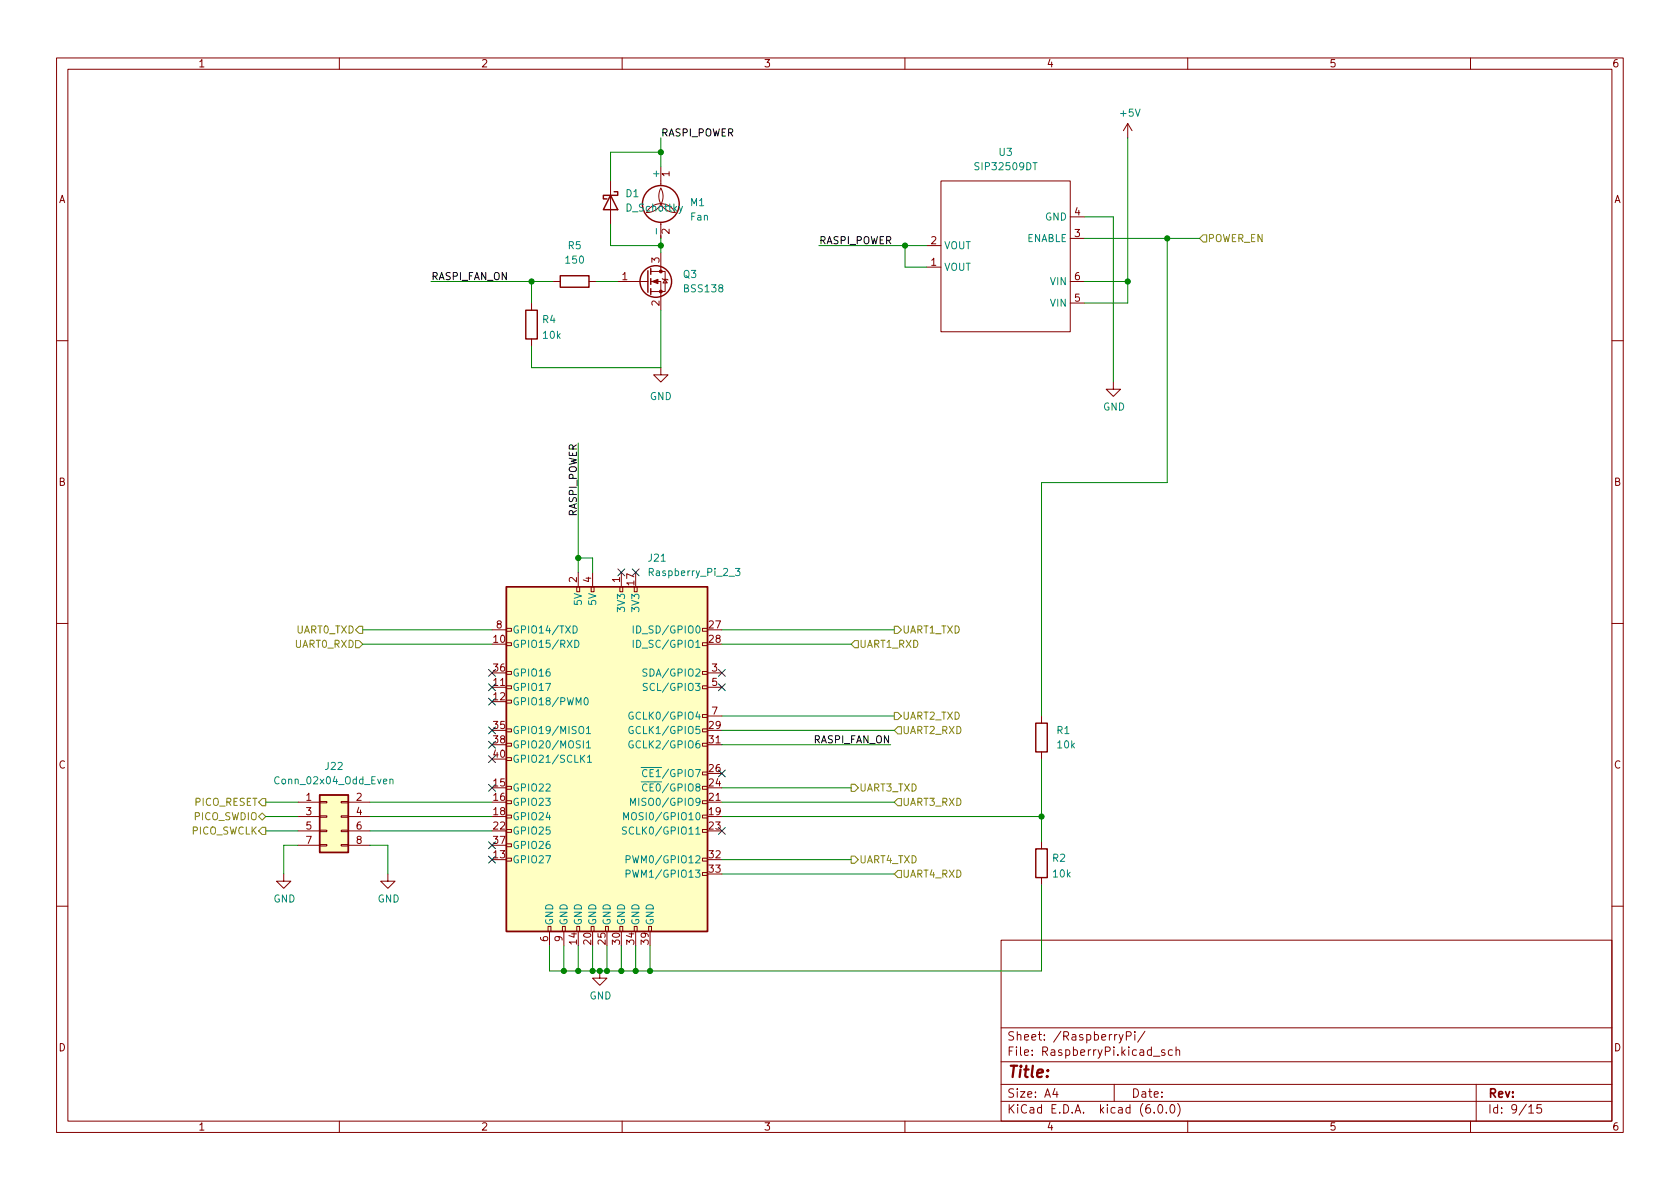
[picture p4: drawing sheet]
<svg xmlns="http://www.w3.org/2000/svg" width="297mm" height="210mm" viewBox="0 0 297 210" stroke-linecap="round" stroke-linejoin="round" font-family="sans-serif">
<g fill="none" stroke="#840000" stroke-width=".18">
<path d="M10 10.2h277v190.1h-277zM12 12.2h273v186.1h-273zM60 10.2v2M110 10.2v2M160 10.2v2M210 10.2v2M260 10.2v2M107.9 32v7.6M116.8 29.5v3.3M116.8 39.3v2.9M116.8 33.3a2.87 2.87 0 0 1-2.5 4.3 2.84 2.84 0 0 1 2.5-1.6 2.84 2.84 0 0 1 2.6 1.6 2.92 2.92 0 0 1-2.6-4.3zM166.4 32h22.8v26.7h-22.8z"/>
<path d="M189.2 38.3h2.6M199.4 21.8l-.8 1.3M199.4 21.8v2.6M199.4 21.8l.8 1.3M94 53.6v1.3M94 59.9v1.3M97.8 49.8h1.3M104.1 49.8h1.3M109.2 49.8h5.4M115.1 49.8h1.7v5.1M115.1 48h2.5v3.6h-2.5M116.8 44.7v3.3"/>
<path d="M117.1 49.3l.1 .1h.8l.1 .1M117.6 49.4l.4 .6h-.8zM163.8 47.2h2.6M163.8 43.4h2.6M189.2 49.8h2.6M189.2 42.2h2.6M189.2 53.6h2.6M10 60.2h2M116.8 65v1.3h1.3l-1.3 1.3-1.2-1.3h1.2M196.8 67.6v1.2h1.3l-1.3 1.3-1.2-1.3h1.2M285 60.2h2M10 110.2h2"/>
<path d="M87 111.4h2.5M89.5 118.7h.9v.5h-.9zM89.5 113.7h.9v.5h-.9zM89.5 111.1h.9v.5h-.9zM102 103.8h.5v.8h-.5zM102.2 101.2v2.6M104.5 103.8h.5v.8h-.5zM104.8 101.2v2.6M109.6 103.8h.5v.8h-.5zM109.9 101.2v2.6M112.1 103.8h.5v.8h-.5zM124.2 118.7h.9v.5h-.9z"/>
<path d="M124.2 113.7h.9v.5h-.9zM124.2 111.1h.9v.5h-.9zM125.1 119h2.5M285 110.2h2M87 121.5h2.5M89.5 139.1h.9v.5h-.9zM89.5 134h.9v.5h-.9zM89.5 131.4h.9v.5h-.9zM89.5 128.9h.9v.5h-.9zM89.5 123.8h.9v.5h-.9zM89.5 121.3h.9v.5h-.9zM124.2 131.4h.9v.5h-.9z"/>
<path d="M124.2 128.9h.9v.5h-.9zM124.2 126.4h.9v.5h-.9zM124.2 121.3h.9v.5h-.9zM125.1 121.5h2.5M125.1 131.7h2.5M125.1 126.6h2.5M184.1 126.6v1.3M184.1 133v1.2M50.2 154.6v1.2h1.2l-1.2 1.3-1.3-1.3h1.3M52.7 141.9h3.8M52.7 144.4h3.8M52.7 146.9h3.8"/>
<path d="M52.7 149.5h3.8M56.5 149.3h1.3v.3h-1.3zM56.5 146.8h1.3v.3h-1.3zM56.5 144.3h1.3v.2h-1.3zM56.5 141.7h1.3v.3h-1.3zM60.3 149.3h1.3v.3h-1.3zM60.3 146.8h1.3v.3h-1.3zM60.3 144.3h1.3v.2h-1.3zM60.3 141.7h1.3v.3h-1.3zM61.6 141.9h3.8M61.6 144.4h3.8M61.6 146.9h3.8"/>
<path d="M61.6 149.5h3.8M68.6 154.6v1.2h1.2l-1.2 1.3-1.3-1.3h1.3M89.5 151.8h.9v.5h-.9zM89.5 149.2h.9v.5h-.9zM89.5 146.7h.9v.5h-.9zM89.5 144.1h.9v.5h-.9zM89.5 141.6h.9v.5h-.9zM124.2 154.3h.9v.5h-.9zM124.2 151.8h.9v.5h-.9zM124.2 146.7h.9v.5h-.9zM124.2 144.1h.9v.5h-.9zM124.2 141.6h.9v.5h-.9z"/>
<path d="M125.1 141.9h2.5M184.1 148.8v1.3M184.1 155.2v1.3M10 160.2h2M96.9 163.8h.5v.9h-.5zM97.2 164.7v2.6M99.4 163.8h.5v.9h-.5zM99.7 164.7v2.6M102 163.8h.5v.9h-.5zM104.5 163.8h.5v.9h-.5zM106 171.7v1.3h1.3l-1.3 1.2-1.2-1.2h1.2M107.1 163.8h.5v.9h-.5z"/>
<path d="M109.6 163.8h.5v.9h-.5zM112.1 163.8h.5v.9h-.5zM114.7 163.8h.5v.9h-.5zM177 166.3h108v32h-108zM285 160.2h2M60 198.3v2M110 198.3v2M160 198.3v2M177 194.8h108M177 191.8h108M177 187.8h108M177 181.8h108"/>
<path d="M186.5 192.5l-.4 1h1M186.9 193v1M197 191.8v3M197.9 182.9l.3 1M198.6 182.9l-.5 1.4-.2 .1M199.1 183.2l.8-.1 .1-.2-.1-.3-.2-.2h-.6v1.5M200.6 182.4v.2M200.6 182.9v1M202.4 182.4l-1.3 1.9M203.9 186.8h1.2M204.1 196.7v.1M204.9 195.4l.2-.1a.81 .81 0 0 1 .6 .7 .81 .81 0 0 1-.3 .8h-.2a.81 .81 0 0 1-.6-.6 .81 .81 0 0 1 .3-.8z"/>
<path d="M205.9 185.7l-.3-.1-.2 .2v.3l.5 .1v.4h-.5M206.2 196.7v.1M207.1 195.4l.1-.1a.81 .81 0 0 1 .6 .7 .81 .81 0 0 1-.3 .8h-.1a.81 .81 0 0 1-.6-.6 .81 .81 0 0 1 .3-.8zM207.3 185.7l-.4-.1-.3 .3v.4l.1 .3h.6M207.9 185.8l.2-.2 .4 .1 .1 .9M207.9 185.1v1.5M208.2 195.1a1.72 1.72 0 0 1 0 2.3M210 198.3v2M260 198.3v2M261 191.8v6.5M270.3 195.8l.4-.5v1.5M270.3 196.8h.9"/>
<path d="M272.5 195.3h-.7l-.1 .7 .2-.1 .5 .1 .2 .2-.1 .5-.2 .1-.6-.1"/>
</g>
<g fill="none" stroke="#840000" stroke-width=".25">
<path d="M107.9 34.5l1.3 2.6h-2.5zM108.6 33.9h.6v.6h-2.5v.7h.6M93 54.9h2v5h-2zM99.1 48.8h5v2h-5zM114.6 47.9v3.8M115.1 47.5v1M115.1 49.3v1M115.1 51v1.1M89.5 103.8h35.6v60.9h-35.6zM183.1 127.9h2.1v5.1h-2.1zM56.5 140.6h5.1v10.1h-5.1zM183.1 150.1h2.1v5.1h-2.1z"/>
<circle cx="116.8" cy="36.1" r="3.3"/>
<circle cx="116" cy="49.8" r="2.79"/>
</g>
<g fill="#ffffc2" stroke="#ffffc2" stroke-width=".18">
<path d="M56.5 140.6h5.1v10.1h-5.1z"/>
<path d="M89.5 103.8h35.6v60.9h-35.6z"/>
</g>
<g fill="none" stroke="#008484" stroke-width=".18">
<path d="M120.7 36.5l-.5 1.1-.1 .2M101.3 110.7a.64 .64 0 0 1 .8 .6 .64 .64 0 0 1-.8 .6zM101.6 113.2a.64 .64 0 0 1 .8 .7 .64 .64 0 0 1-.8 .6zM112 110.7v1.2M112 113.2v1.3M114.4 118.4l-.5-.1-.2 .2 .1 .3 .5 .3v.3l-.2 .2-.4-.1M130 100.5h.8l-.4 .5 .4 .1v.6l-.2 .1-.6-.1M68.9 137.9l.2-.1h.3l.1 .8M68.9 137.8v.8M102.8 134.1l.6 .7M103.4 133.5l-.7 .8M103.4 123.4h.2a.68 .68 0 0 1 .4 .6 .68 .68 0 0 1-.4 .6 .84 .84 0 0 1-.2-1.2z"/>
<path d="M103.7 128.8l.4-.3v1.2M103.7 131.4l.4-.4v1.3M103.7 129.7h.7M103.7 132.3h.7M103.9 133.9l.3-.4v1.3M103.9 134.8h.7M111.9 128.5a.59 .59 0 0 0-.7 .6 .59 .59 0 0 0 .7 .6l.1-.5h-.3M111.9 131.1a.59 .59 0 0 0-.7 .5 .59 .59 0 0 0 .7 .6l.1-.5h-.3M111.9 126a.59 .59 0 0 0-.7 .6 .59 .59 0 0 0 .7 .5l.1-.5h-.3M114.4 120.9l-.4-.1-.2 .2v.3l.5 .3 .1 .3-.2 .2-.5-.1M110.3 145v-1.3l.4 .9 .4-.9v1.3M110.7 152l.6-.1 .1-.2v-.3l-.7-.1v1.3"/>
<path d="M110.7 154.5h.6l.1-.2v-.3l-.7-.1v1.2M110.8 146.3l-.5-.1-.2 .2v.3l.5 .3 .2 .3-.3 .2-.5-.1M111.5 142.4v-1.2l.4 .9 .4-.9v1.2"/>
</g>
<g fill="#840000" stroke="#840000" stroke-width=".18">
<path d="M115.3 49.8l1-.4v.8z"/>
<circle cx="116.8" cy="51.6" r=".25"/>
<circle cx="116.8" cy="48" r=".25"/>
</g>
<g fill="none" stroke="#848400" stroke-width=".18">
<path d="M212.7 41.5h.7v1.3h-.7l-.6-.6zM62.9 113.3h.6l.6 .6-.6 .6h-.6zM63.5 110.7h.6v1.3h-.6l-.6-.6zM151.1 113.3h.7v1.2h-.7l-.6-.6zM158.1 110.7h.6l.7 .7-.7 .6h-.6zM150.5 138.7h.6l.7 .6-.7 .6h-.6zM158.1 126h.6l.7 .6-.7 .6h-.6zM158.7 128.5h.7v1.3h-.7l-.6-.6zM46.4 146.3h.6v1.3h-.6l-.7-.7zM46.4 141.2h.6v1.3h-.6l-.7-.6zM46.4 143.8l.6 .6-.6 .6-.7-.6zM150.5 151.4h.6l.7 .6-.7 .6h-.6z"/>
<path d="M158.7 153.9h.7v1.3h-.7l-.6-.6zM158.7 141.2h.7v1.3h-.7l-.6-.6z"/>
</g>
<g fill="none" stroke="#008400" stroke-width=".18">
<path d="M107.9 39.6v3.8h8.9M116.8 24.4v5.1M116.8 26.9h-8.9v5.1M191.8 38.3h5v29.3M199.4 24.4v29.2h-7.6M76.2 49.8h21.6M94 49.8v3.8M105.4 49.8h3.8M116.8 42.2v2.5M116.8 54.9v10.1h-22.8v-3.8M144.8 43.4h19M160 43.4v3.8h3.8"/>
<path d="M191.8 49.8h7.6M191.8 42.2h20.3M206.4 42.2v43.1h-22.3v41.3M102.2 78.4v22.8M102.2 98.7h2.6v2.5M64.1 113.9h22.9M64.1 111.4h22.9M127.6 113.9h22.9M127.6 111.4h30.5M127.6 126.6h30.5M127.6 129.2h30.5M127.6 139.3h22.9"/>
<path d="M127.6 131.7h29.9M184.1 134.2v14.6M47 144.4h5.7M47 141.9h5.7M47 146.9h5.7M52.7 149.5h-2.5v5.1M65.4 144.4h21.6M65.4 141.9h21.6M65.4 149.5h3.2v5.1M65.4 146.9h21.6M127.6 144.4h56.5M127.6 141.9h30.5"/>
<path d="M127.6 152h22.9M127.6 154.6h30.5M184.1 156.5v15.2h-86.9v-4.4M99.7 167.3v4.4M102.2 167.3v4.4M104.8 167.3v4.4M107.3 167.3v4.4M109.9 167.3v4.4M112.4 167.3v4.4M114.9 167.3v4.4"/>
</g>
<g fill="none" stroke="#000084" stroke-width=".18">
<path d="M86.4 118.4l1.2 1.2M87.6 118.4l-1.2 1.2M109.2 100.6l1.3 1.2M110.5 100.6l-1.3 1.2M111.8 100.6l1.2 1.2M113 100.6l-1.2 1.2M127 118.4l1.2 1.2M128.2 118.4l-1.2 1.2M86.4 123.5l1.2 1.2M86.4 120.9l1.2 1.2M86.4 138.7l1.2 1.2M86.4 133.6l1.2 1.2"/>
<path d="M86.4 128.5l1.2 1.3M86.4 131.1l1.2 1.2M87.6 123.5l-1.2 1.2M87.6 120.9l-1.2 1.2M87.6 138.7l-1.2 1.2M87.6 133.6l-1.2 1.2M87.6 128.5l-1.2 1.3M87.6 131.1l-1.2 1.2M127 120.9l1.2 1.2M127 136.2l1.2 1.2M128.2 120.9l-1.2 1.2M128.2 136.2l-1.2 1.2"/>
<path d="M86.4 148.9l1.2 1.2M86.4 151.4l1.2 1.2M87.6 148.9l-1.2 1.2M87.6 151.4l-1.2 1.2M127 146.3l1.2 1.2M128.2 146.3l-1.2 1.2"/>
</g>
<g fill="#008400" stroke="#008400" stroke-width=".18">
<circle cx="106" cy="171.7" r=".46"/>
<circle cx="104.8" cy="171.7" r=".46"/>
<circle cx="102.2" cy="171.7" r=".46"/>
<circle cx="114.9" cy="171.7" r=".46"/>
<circle cx="112.4" cy="171.7" r=".46"/>
<circle cx="107.3" cy="171.7" r=".46"/>
<circle cx="109.9" cy="171.7" r=".46"/>
<circle cx="99.7" cy="171.7" r=".46"/>
<circle cx="199.4" cy="49.8" r=".46"/>
<circle cx="184.1" cy="144.4" r=".46"/>
<circle cx="206.4" cy="42.2" r=".46"/>
<circle cx="160" cy="43.4" r=".46"/>
<circle cx="116.8" cy="26.9" r=".46"/>
<circle cx="102.2" cy="98.7" r=".46"/>
<circle cx="116.8" cy="43.4" r=".46"/>
<circle cx="94" cy="49.8" r=".46"/>
</g>
<text font-size="2.8" fill="#840000" x="178" y="190.6">Title:</text>
<g font-size="2.1" fill="#840000">
<text x="178" y="184">Sheet: /RaspberryPi/</text>
<text x="178" y="186.7">File: RaspberryPi.kicad_sch</text>
<text x="178" y="196.9">KiCad E.D.A. kicad (6.0.0)</text>
<text x="178" y="194.1">Size: A4</text>
<text x="200" y="194.1">Date:</text>
<text x="263" y="194.1">Rev:</text>
<text x="263" y="196.9">Id: 9/15</text>
</g>
<g font-size="1.8" fill="#840000">
<text x="35" y="11.9">1</text>
<text x="85" y="11.9">2</text>
<text x="135" y="11.9">3</text>
<text x="185" y="11.9">4</text>
<text x="235" y="11.9">5</text>
<text x="285" y="11.9">6</text>
<text x="10.3" y="35.9">A</text>
<text x="118.4" y="31.2" transform="rotate(-90 118.4 31.2)">1</text>
<text x="285.3" y="35.9">A</text>
<text x="118.4" y="41.4" transform="rotate(-90 118.4 41.4)">2</text>
<text x="190" y="41.9">3</text>
<text x="190" y="38.1">4</text>
<text x="116.6" y="46.5" transform="rotate(-90 116.6 46.5)">3</text>
<text x="164.6" y="47">1</text>
<text x="164.6" y="43.2">2</text>
<text x="110" y="49.5">1</text>
<text x="190" y="53.3">5</text>
<text x="190" y="49.5">6</text>
<text x="116.6" y="54.1" transform="rotate(-90 116.6 54.1)">2</text>
<text x="10.3" y="85.9">B</text>
<text x="285.3" y="85.9">B</text>
<text x="102" y="103" transform="rotate(-90 102 103)">2</text>
<text x="104.5" y="103" transform="rotate(-90 104.5 103)">4</text>
<text x="109.6" y="103" transform="rotate(-90 109.6 103)">1</text>
<text x="112.1" y="103.5" transform="rotate(-90 112.1 103.5)">17</text>
<text x="87.3" y="113.7">10</text>
<text x="87.8" y="111.1">8</text>
<text x="125.4" y="111.1">27</text>
<text x="125.4" y="113.7">28</text>
<text x="87.3" y="118.7">36</text>
<text x="125.9" y="118.7">3</text>
<text x="87.3" y="121.3">11</text>
<text x="87.3" y="123.8">12</text>
<text x="125.9" y="121.3">5</text>
<text x="87.3" y="128.9">35</text>
<text x="87.3" y="131.4">38</text>
<text x="125.4" y="128.9">29</text>
<text x="125.4" y="131.4">31</text>
<text x="125.9" y="126.4">7</text>
<text x="10.3" y="135.9">C</text>
<text x="87.3" y="134">40</text>
<text x="125.4" y="136.5">26</text>
<text x="285.3" y="135.9">C</text>
<text x="54.1" y="141.6">1</text>
<text x="63" y="141.6">2</text>
<text x="87.3" y="139.1">15</text>
<text x="87.3" y="141.6">16</text>
<text x="125.4" y="141.6">21</text>
<text x="125.4" y="139.1">24</text>
<text x="54.1" y="144.1">3</text>
<text x="54.1" y="146.7">5</text>
<text x="54.1" y="149.2">7</text>
<text x="63" y="144.1">4</text>
<text x="63" y="146.7">6</text>
<text x="63" y="149.2">8</text>
<text x="87.3" y="144.1">18</text>
<text x="87.3" y="146.7">22</text>
<text x="87.3" y="149.2">37</text>
<text x="125.4" y="144.1">19</text>
<text x="125.4" y="146.7">23</text>
<text x="87.3" y="151.8">13</text>
<text x="125.4" y="151.8">32</text>
<text x="125.4" y="154.3">33</text>
<text x="96.9" y="166.5" transform="rotate(-90 96.9 166.5)">6</text>
<text x="99.4" y="166.5" transform="rotate(-90 99.4 166.5)">9</text>
<text x="102" y="167" transform="rotate(-90 102 167)">14</text>
<text x="104.5" y="167" transform="rotate(-90 104.5 167)">20</text>
<text x="107.1" y="167" transform="rotate(-90 107.1 167)">25</text>
<text x="109.6" y="167" transform="rotate(-90 109.6 167)">30</text>
<text x="112.1" y="167" transform="rotate(-90 112.1 167)">34</text>
<text x="114.7" y="167" transform="rotate(-90 114.7 167)">39</text>
<text x="10.3" y="185.9">D</text>
<text x="285.3" y="185.9">D</text>
<text x="35" y="199.9">1</text>
<text x="85" y="199.9">2</text>
<text x="135" y="199.9">3</text>
<text x="185" y="199.9">4</text>
<text x="235" y="199.9">5</text>
<text x="285" y="199.9">6</text>
</g>
<g font-size="1.8" fill="#008484">
<text x="198.2" y="20.6">+5V</text>
<text x="176.7" y="27.6">U3</text>
<text x="110.7" y="34.9">D1</text>
<text x="116.6" y="31.2" transform="rotate(-90 116.6 31.2)">+</text>
<text x="172.7" y="30.1">SIP32509DT</text>
<text x="110.8" y="37.4">D_Schottky</text>
<text x="116.6" y="41.2" transform="rotate(-90 116.6 41.2)">-</text>
<text x="122.1" y="36.4">M1</text>
<text x="122.1" y="39">Fan</text>
<text x="184.8" y="39">GND</text>
<text x="100.1" y="46.6">150</text>
<text x="100.5" y="44.1">R5</text>
<text x="166.9" y="47.9">VOUT</text>
<text x="166.9" y="44.1">VOUT</text>
<text x="181.5" y="42.8">ENABLE</text>
<text x="120.8" y="49.1">Q3</text>
<text x="121.1" y="51.7">BSS138</text>
<text x="185.8" y="50.4">VIN</text>
<text x="95.9" y="57.1">R4</text>
<text x="96.1" y="59.9">10k</text>
<text x="185.8" y="54.2">VIN</text>
<text x="114.9" y="70.7">GND</text>
<text x="195" y="72.6">GND</text>
<text x="114.7" y="99.3">J21</text>
<text x="115.1" y="101.8">Raspberry_Pi_2_3</text>
<text x="102.9" y="106.9" transform="rotate(-90 102.9 106.9)">5V</text>
<text x="105.4" y="106.9" transform="rotate(-90 105.4 106.9)">5V</text>
<text x="110.5" y="107.9" transform="rotate(-90 110.5 107.9)">3V3</text>
<text x="113" y="107.9" transform="rotate(-90 113 107.9)">3V3</text>
<text x="90.6" y="112">GPIO14/TXD</text>
<text x="113" y="112">ID_SD/GPIO0</text>
<text x="90.6" y="114.5">GPIO15/RXD</text>
<text x="90.6" y="119.6">GPIO16</text>
<text x="113" y="114.5">ID_SC/GPIO1</text>
<text x="114.4" y="119.6">SDA/GPIO2</text>
<text x="90.6" y="122.2">GPIO17</text>
<text x="90.6" y="124.7">GPIO18/PWM0</text>
<text x="114.6" y="122.2">SCL/GPIO3</text>
<text x="90.6" y="129.8">GPIO19/MISO1</text>
<text x="112.2" y="129.8">GCLK1/GPIO5</text>
<text x="112.2" y="127.2">GCLK0/GPIO4</text>
<text x="186.9" y="129.8">R1</text>
<text x="57.6" y="136.1">J22</text>
<text x="90.6" y="132.3">GPIO20/MOSI1</text>
<text x="90.6" y="134.9">GPIO21/SCLK1</text>
<text x="112.2" y="132.3">GCLK2/GPIO6</text>
<text x="113.4" y="137.4">~{CE1}/GPIO7</text>
<text x="187" y="132.3">10k</text>
<text x="49" y="138.7">Conn_02x04_Odd_Even</text>
<text x="90.6" y="139.9">GPIO22</text>
<text x="90.6" y="142.5">GPIO23</text>
<text x="112.7" y="142.5">MISO0/GPIO9</text>
<text x="113.4" y="139.9">~{CE0}/GPIO8</text>
<text x="90.6" y="145">GPIO24</text>
<text x="90.6" y="147.6">GPIO25</text>
<text x="111.4" y="147.6">SCLK0/GPIO11</text>
<text x="111.7" y="145">MOSI0/GPIO10</text>
<text x="90.6" y="152.6">GPIO27</text>
<text x="90.6" y="150.1">GPIO26</text>
<text x="111.9" y="152.6">PWM0/GPIO12</text>
<text x="111.9" y="155.2">PWM1/GPIO13</text>
<text x="186.1" y="152.4">R2</text>
<text x="186.3" y="155.1">10k</text>
<text x="48.3" y="159.6">GND</text>
<text x="66.7" y="159.6">GND</text>
<text x="97.8" y="163.7" transform="rotate(-90 97.8 163.7)">GND</text>
<text x="100.3" y="163.7" transform="rotate(-90 100.3 163.7)">GND</text>
<text x="102.9" y="163.7" transform="rotate(-90 102.9 163.7)">GND</text>
<text x="105.4" y="163.7" transform="rotate(-90 105.4 163.7)">GND</text>
<text x="107.9" y="163.7" transform="rotate(-90 107.9 163.7)">GND</text>
<text x="110.5" y="163.7" transform="rotate(-90 110.5 163.7)">GND</text>
<text x="113" y="163.7" transform="rotate(-90 113 163.7)">GND</text>
<text x="115.6" y="163.7" transform="rotate(-90 115.6 163.7)">GND</text>
<text x="104.2" y="176.7">GND</text>
</g>
<g font-size="1.8">
<text x="116.8" y="24.1">RASPI_POWER</text>
<text x="144.8" y="43.2">RASPI_POWER</text>
<text x="76.2" y="49.5">RASPI_FAN_ON</text>
<text x="102" y="91.4" transform="rotate(-90 102 91.4)">RASPI_POWER</text>
<text x="143.8" y="131.4">RASPI_FAN_ON</text>
</g>
<g font-size="1.8" fill="#848400">
<text x="213.5" y="42.8">POWER_EN</text>
<text x="52.3" y="112">UART0_TXD</text>
<text x="159.5" y="112">UART1_TXD</text>
<text x="52.2" y="114.5">UART0_RXD</text>
<text x="151.9" y="114.5">UART1_RXD</text>
<text x="159.5" y="127.2">UART2_TXD</text>
<text x="159.5" y="129.8">UART2_RXD</text>
<text x="34.4" y="142.5">PICO_RESET</text>
<text x="151.9" y="139.9">UART3_TXD</text>
<text x="159.5" y="142.5">UART3_RXD</text>
<text x="33.8" y="147.6">PICO_SWCLK</text>
<text x="34.3" y="145">PICO_SWDIO</text>
<text x="151.9" y="152.6">UART4_TXD</text>
<text x="159.5" y="155.2">UART4_RXD</text>
</g>
</svg>
